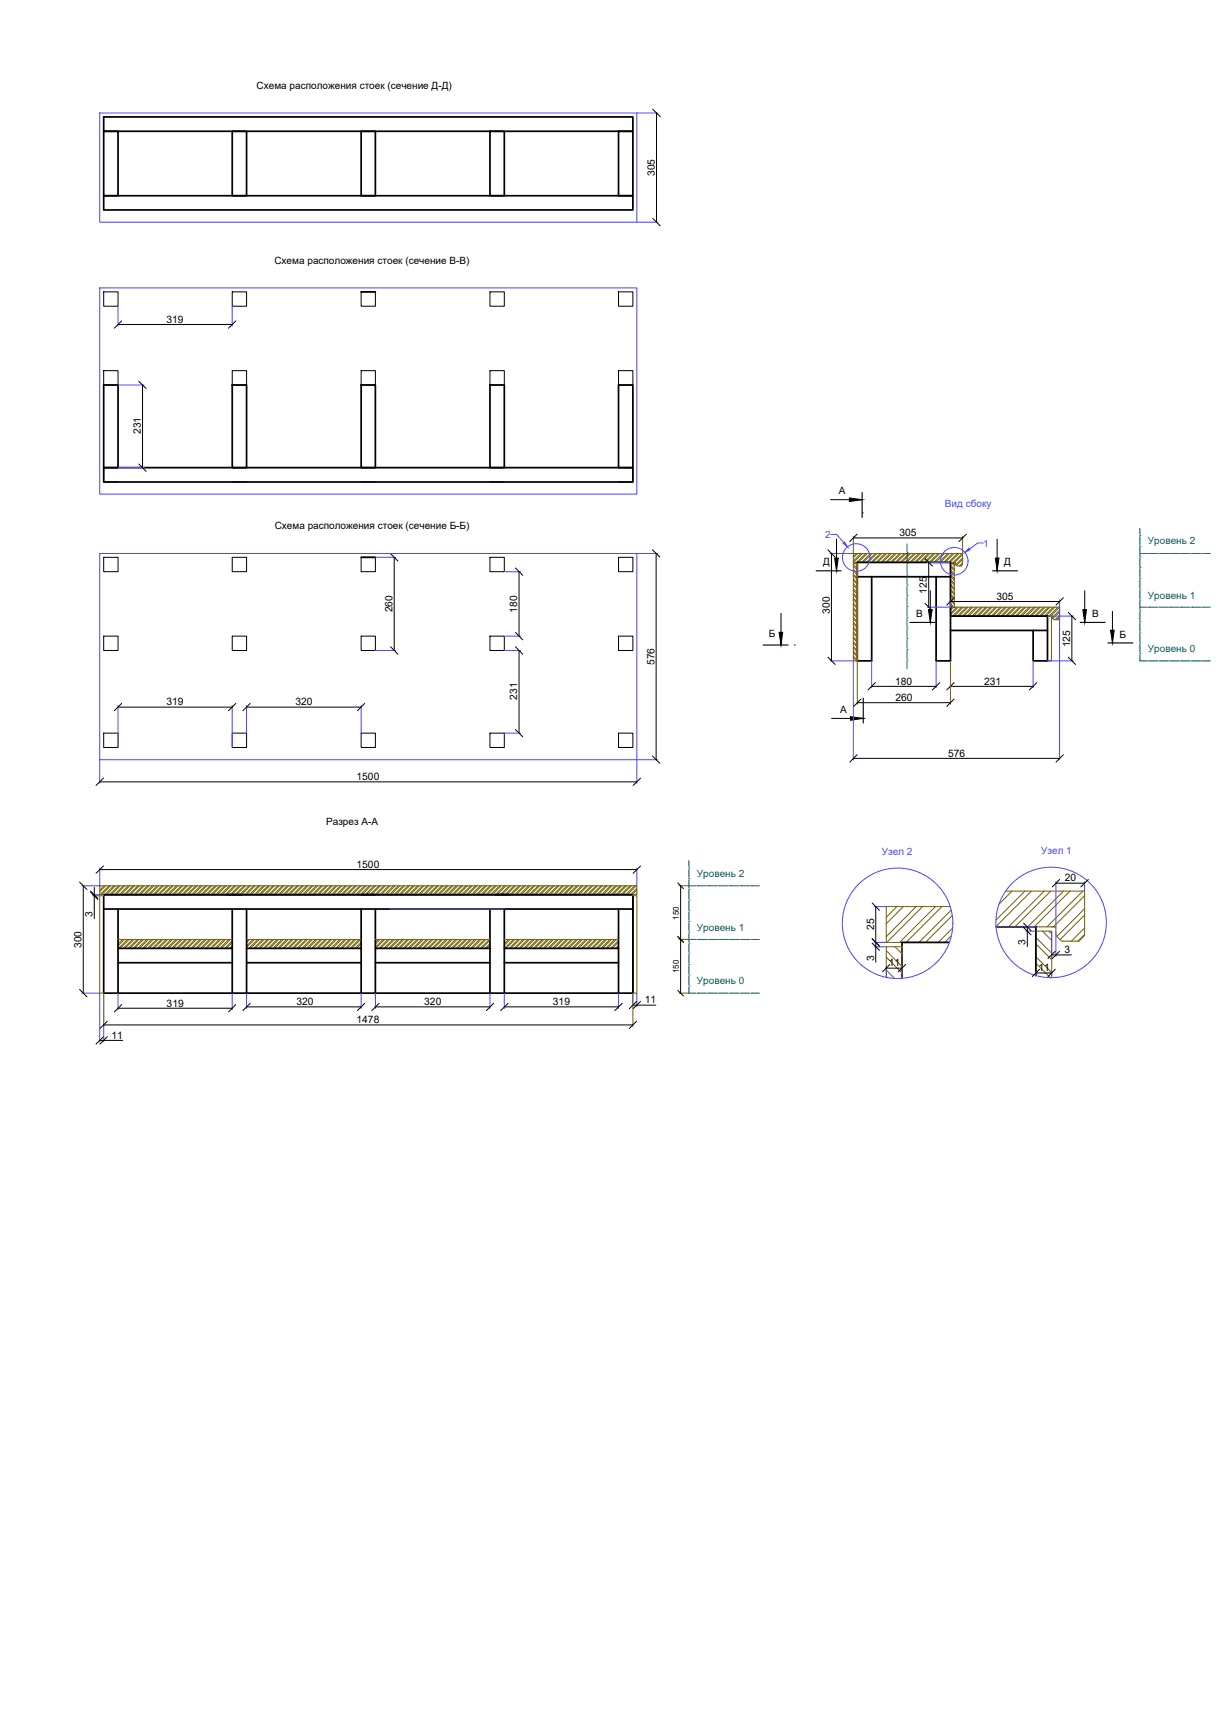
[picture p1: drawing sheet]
<svg xmlns="http://www.w3.org/2000/svg" width="420mm" height="594mm" viewBox="0 0 420 594" stroke-linecap="round" stroke-linejoin="round" font-family="sans-serif">
<g fill="none" stroke="#9d4f01" stroke-width=".34">
<path d="M292 198.7l1.3 1.3M292 197l1.3 1.4M292 195.4l1.3 1.3M292 193.7l1.3 1.4M292 199.8l1.3 1.3M292 198.1l1.3 1.4M292 196.5l1.3 1.3M292 194.8l1.3 1.4M292 193.2l1.3 1.3M292.7 192.8l.6 .6M293.3 192.8v.1M325.2 198.9l1.3 1.3"/>
<path d="M325.2 197.2l1.3 1.4M325.2 195.6l1.3 1.3M325.2 193.9l1.3 1.4M325.2 200l1.3 1.3M325.2 198.3l1.3 1.4M325.2 196.7l1.3 1.3M325.2 195l1.3 1.4M325.2 193.4l1.3 1.3M325.8 192.8l.7 .8M326.3 192.8l.2 .3M292 218.5l1.3 1.3M292 216.8l1.3 1.4"/>
<path d="M292 215.2l1.3 1.3M292 213.5l1.3 1.4M292 211.9l1.3 1.3M292 210.2l1.3 1.4M292 208.6l1.3 1.3M292 206.9l1.3 1.4M292 205.3l1.3 1.3M292 203.6l1.3 1.4M292 202l1.3 1.3M292 200.3l1.3 1.4M292 219.6l1.3 1.3M292 217.9l1.3 1.4"/>
<path d="M292 216.3l1.3 1.3M292 214.6l1.3 1.4M292 213l1.3 1.3M292 211.3l1.3 1.4M292 209.7l1.3 1.3M292 208l1.3 1.4M292 206.4l1.3 1.3M292 204.7l1.3 1.4M292 203.1l1.3 1.3M292 201.4l1.3 1.4M325.2 207.1l.6 .7M325.2 205.5l1.3 1.3"/>
<path d="M325.2 203.8l1.3 1.4M325.2 202.2l1.3 1.3M325.2 200.5l1.3 1.4M325.2 206.6l1.2 1.2M325.2 204.9l1.3 1.4M325.2 203.3l1.3 1.3M325.2 201.6l1.3 1.4M292 225.1l1.1 1.1M292 223.4l1.3 1.4M292 221.8l1.3 1.3M292 220.1l1.3 1.4M292 224.5l1.3 1.4"/>
<path d="M292 222.9l1.3 1.3M292 221.2l1.3 1.4M356.7 318.7l3.1 3.1M358.9 318.7l.9 .9M34.1 339.9h1.4M216.5 339.9h1.4M303.2 334.2l.4 .4M303.2 327.5l5.4 5.5M303.2 331.9l2.9 3M303.2 325.3l5.4 5.5M306.2 324l2.4 2.4M308.4 324l.2 .2"/>
<path d="M354.4 329.6l5 5M354.4 323l5.4 5.4M354.4 327.4l5.4 5.4M354.4 320.8l5.4 5.4"/>
</g>
<path d="M292 192.8h1.3v33.4h-1.3zM325.2 192.5v15.3h1.3v-15h-1.3M358.4 210.8h1.3v15.4h-1.3zM35.5 306.5h-1.4v33.4M216.5 306.2v.3h1.4v33.4M354.4 318.7h5.4v15.9M354.4 317.2v16.7M303.2 334.5v-10.5h5.4v10.8" fill="none" stroke="#9d4f01" stroke-width=".34"/>
<g fill="none" stroke="#6f6201" stroke-width=".34">
<path d="M292 183.6v5.7M292.9 189.4l-.9 .9M293.5 189.4l-1.5 1.5M294.6 189.4l-2.6 2.6M295.1 189.4l-3.1 3.1M296.2 189.4l-3.1 3.1M296.8 189.4l-3.1 3.1M297.9 189.4l-3.1 3.1M298.4 189.4l-3.1 3.1M299.5 189.4l-3.1 3.1M300.1 189.4l-3.1 3.1M301.2 189.4l-3.1 3.1"/>
<path d="M301.7 189.4l-3.1 3.1M302.8 189.4l-3.1 3.1M303.4 189.4l-3.1 3.1M304.5 189.4l-3.1 3.1M305 189.4l-3.1 3.1M306.1 189.4l-3.1 3.1M306.7 189.4l-3.1 3.1M307.8 189.4l-3.1 3.1M308.3 189.4l-3.1 3.1M309.4 189.4l-3.1 3.1M310 189.4l-3.1 3.1M311.1 189.4l-3.1 3.1"/>
<path d="M311.6 189.4l-3.1 3.1M312.7 189.4l-3.1 3.1M313.3 189.4l-3.1 3.1M314.4 189.4l-3.1 3.1M314.9 189.4l-3.1 3.1M316 189.4l-3.1 3.1M316.6 189.4l-3.1 3.1M317.7 189.4l-3.1 3.1M318.2 189.4l-3.1 3.1M319.3 189.4l-3.1 3.1M319.9 189.4l-3.1 3.1M321 189.4l-3.1 3.1"/>
<path d="M321.5 189.4l-3.1 3.1M322.6 189.4l-3.1 3.1M323.2 189.4l-3.1 3.1M324.3 189.4l-3.1 3.1M324.8 189.4l-3.1 3.1M325.9 189.4l-3.1 3.1M326.5 189.4l-3.1 3.1M327.6 189.4l-3.1 3.1M328.1 189.4l-3.1 3.1M329.2 189.4l-3.1 3.1M329.4 193.1l-.6 .6M329.4 191.4l-2.2 2.2"/>
<path d="M329.4 189.8l-2.7 2.7M329.4 192.5l-1.2 1.2M329.4 190.9l-2.4 2.4M329.4 183.6v5.7M325.7 207.8l-.5 .5M326.2 207.8l-1 1M327.3 207.8l-2.1 2.1M327.9 207.8l-2.7 2.7M329 207.8l-3.1 3M329.5 207.8l-3 3M330.6 207.8l-3 3M331.2 207.8l-3.1 3"/>
<path d="M332.3 207.8l-3.1 3M332.8 207.8l-3 3M333.9 207.8l-3 3M334.5 207.8l-3.1 3M335.6 207.8l-3.1 3M336.1 207.8l-3 3M337.2 207.8l-3 3M337.8 207.8l-3.1 3M338.9 207.8l-3.1 3M339.4 207.8l-3 3M340.5 207.8l-3 3M341.1 207.8l-3.1 3"/>
<path d="M342.2 207.8l-3.1 3M342.7 207.8l-3 3M343.8 207.8l-3 3M344.4 207.8l-3.1 3M345.5 207.8l-3.1 3M346 207.8l-3 3M347.1 207.8l-3 3M347.7 207.8l-3.1 3M348.8 207.8l-3.1 3M349.3 207.8l-3 3M350.4 207.8l-3 3M351 207.8l-3.1 3"/>
<path d="M352.1 207.8l-3.1 3M352.6 207.8l-3 3M353.7 207.8l-3 3M354.3 207.8l-3.1 3M355.4 207.8l-3.1 3M355.9 207.8l-3 3M357 207.8l-3 3M357.6 207.8l-3.1 3M358.7 207.8l-3.1 3M359.2 207.8l-3 3M360.3 207.8l-3 3M360.9 207.8l-3.1 3"/>
<path d="M362 207.8l-3.1 3M362.5 211l-.9 1.1M362.5 209.4l-2.2 2.3M362.5 207.8l-3 3M362.5 210.5l-1.5 1.6M362.5 208.8l-2.4 2.5M306.9 310.2l-3.7 3.7M309.1 310.2l-5.9 5.9M313.5 310.2l-10.3 10.3M315.7 310.2l-12.3 12.3M320.1 310.2l-12.3 12.3M322.3 310.2l-12.3 12.3"/>
<path d="M325.5 311.5l-11.1 11M325.8 313.3l-9.2 9.2M325.9 317.6l-4.9 4.9M346.3 304.9l-4.5 4.5M350.7 304.9l-10 10M352.9 304.9l-12.1 12.1M357.3 304.9l-12.2 12.3M359.5 304.9l-12.2 12.3M363.9 304.9l-12.3 12.3M366.1 304.9l-12.3 12.3M370.5 304.9l-12.3 12.3M371.1 319.8l-2.3 2.3"/>
<path d="M371.1 313.2l-8.4 8.3M371.1 306.5l-10.7 10.7M371.1 317.6l-4.5 4.5M371.1 311l-9.5 9.4M325.5 320.2l-2.3 2.3"/>
</g>
<g fill="none" stroke="#6f6201" stroke-width=".34">
<path d="M292 189.4h37.4v3.8l-.6 .5h-1.4l-.5-.5v-.7h-34.9zM326.5 192.5h.4M325.2 207.8h37.3v3.8l-.4 .5h-1.5l-.5-.5v-.8h-34.9zM359.7 210.8h.4M293.3 226.2v14.8M325.2 226.2v14.8M34.5 303.1l-.4 .4M35.5 306.2h-1.4v-3.1h183.8v3.1h-1.4M35.6 303.1l-1.5 1.5M36.2 303.1l-2.1 2.1M37.3 303.1l-3.1 3.1M37.8 303.1l-3 3.1"/>
<path d="M38.9 303.1l-3 3.1M39.5 303.1l-3.1 3.1M40.6 303.1l-3.1 3.1M41.1 303.1l-3 3.1M42.2 303.1l-3 3.1M42.8 303.1l-3.1 3.1M43.9 303.1l-3.1 3.1M44.4 303.1l-3 3.1M45.5 303.1l-3 3.1M46.1 303.1l-3.1 3.1M47.2 303.1l-3.1 3.1M47.7 303.1l-3 3.1"/>
<path d="M48.8 303.1l-3 3.1M49.4 303.1l-3.1 3.1M50.5 303.1l-3.1 3.1M51 303.1l-3 3.1M52.1 303.1l-3 3.1M52.7 303.1l-3.1 3.1M53.8 303.1l-3.1 3.1M54.3 303.1l-3 3.1M55.4 303.1l-3.1 3.1M56 303.1l-3.1 3.1M57.1 303.1l-3.1 3.1M57.6 303.1l-3.1 3.1"/>
<path d="M58.7 303.1l-3.1 3.1M59.3 303.1l-3.1 3.1M60.4 303.1l-3.1 3.1M60.9 303.1l-3.1 3.1M62 303.1l-3.1 3.1M62.6 303.1l-3.1 3.1M63.7 303.1l-3.1 3.1M64.2 303.1l-3.1 3.1M65.3 303.1l-3.1 3.1M65.9 303.1l-3.1 3.1M67 303.1l-3.1 3.1M67.5 303.1l-3.1 3.1"/>
<path d="M68.6 303.1l-3.1 3.1M69.2 303.1l-3.1 3.1M70.3 303.1l-3.1 3.1M70.8 303.1l-3.1 3.1M71.9 303.1l-3.1 3.1M72.5 303.1l-3.1 3.1M73.6 303.1l-3.1 3.1M74.1 303.1l-3.1 3.1M75.2 303.1l-3.1 3.1M75.8 303.1l-3.1 3.1M76.9 303.1l-3.1 3.1M77.4 303.1l-3.1 3.1"/>
<path d="M78.5 303.1l-3.1 3.1M79.1 303.1l-3.1 3.1M80.2 303.1l-3.1 3.1M80.7 303.1l-3.1 3.1M81.8 303.1l-3.1 3.1M82.4 303.1l-3.1 3.1M83.5 303.1l-3.1 3.1M84 303.1l-3.1 3.1M85.1 303.1l-3.1 3.1M85.7 303.1l-3.1 3.1M86.8 303.1l-3.1 3.1M87.3 303.1l-3.1 3.1"/>
<path d="M88.4 303.1l-3.1 3.1M89 303.1l-3.1 3.1M90.1 303.1l-3.1 3.1M90.6 303.1l-3.1 3.1M91.7 303.1l-3.1 3.1M92.2 303.1l-3 3.1M93.3 303.1l-3 3.1M93.9 303.1l-3.1 3.1M95 303.1l-3.1 3.1M95.5 303.1l-3 3.1M96.6 303.1l-3 3.1M97.2 303.1l-3.1 3.1"/>
<path d="M98.3 303.1l-3.1 3.1M98.8 303.1l-3 3.1M99.9 303.1l-3 3.1M100.5 303.1l-3 3.1M101.6 303.1l-3 3.1M102.2 303.1l-3.1 3.1M103.3 303.1l-3.1 3.1M103.8 303.1l-3 3.1M104.9 303.1l-3 3.1M105.5 303.1l-3.1 3.1M106.6 303.1l-3.1 3.1M107.1 303.1l-3 3.1"/>
<path d="M108.2 303.1l-3 3.1M108.8 303.1l-3.1 3.1M109.9 303.1l-3.1 3.1M110.4 303.1l-3 3.1M111.5 303.1l-3 3.1M112.1 303.1l-3.1 3.1M113.2 303.1l-3.1 3.1M113.7 303.1l-3 3.1M114.8 303.1l-3 3.1M115.4 303.1l-3.1 3.1M116.5 303.1l-3.1 3.1M117 303.1l-3 3.1"/>
<path d="M118.1 303.1l-3 3.1M118.7 303.1l-3.1 3.1M119.8 303.1l-3.1 3.1M120.3 303.1l-3 3.1M121.4 303.1l-3 3.1M122 303.1l-3.1 3.1M123.1 303.1l-3.1 3.1M123.6 303.1l-3 3.1M124.7 303.1l-3 3.1M125.3 303.1l-3.1 3.1M126.4 303.1l-3.1 3.1M126.9 303.1l-3 3.1"/>
<path d="M128 303.1l-3 3.1M128.6 303.1l-3.1 3.1M129.7 303.1l-3.1 3.1M130.2 303.1l-3 3.1M131.3 303.1l-3 3.1M131.9 303.1l-3.1 3.1M133 303.1l-3.1 3.1M133.5 303.1l-3 3.1M134.6 303.1l-3 3.1M135.2 303.1l-3.1 3.1M136.3 303.1l-3.1 3.1M136.8 303.1l-3 3.1"/>
<path d="M137.9 303.1l-3 3.1M138.5 303.1l-3.1 3.1M139.6 303.1l-3.1 3.1M140.1 303.1l-3 3.1M141.2 303.1l-3 3.1M141.8 303.1l-3.1 3.1M142.9 303.1l-3.1 3.1M143.4 303.1l-3 3.1M144.5 303.1l-3 3.1M145.1 303.1l-3.1 3.1M146.2 303.1l-3.1 3.1M146.7 303.1l-3 3.1"/>
<path d="M147.8 303.1l-3 3.1M148.4 303.1l-3.1 3.1M149.5 303.1l-3.1 3.1M150 303.1l-3 3.1M151.1 303.1l-3 3.1M151.7 303.1l-3.1 3.1M152.8 303.1l-3.1 3.1M153.3 303.1l-3 3.1M154.4 303.1l-3 3.1M155 303.1l-3.1 3.1M156.1 303.1l-3.1 3.1M156.6 303.1l-3.1 3.1"/>
<path d="M157.7 303.1l-3.1 3.1M158.3 303.1l-3.1 3.1M159.4 303.1l-3.1 3.1M159.9 303.1l-3.1 3.1M161 303.1l-3.1 3.1M161.6 303.1l-3.1 3.1M162.7 303.1l-3.1 3.1M163.2 303.1l-3.1 3.1M164.3 303.1l-3.1 3.1M164.9 303.1l-3.1 3.1M166 303.1l-3.1 3.1M166.5 303.1l-3.1 3.1"/>
<path d="M167.6 303.1l-3.1 3.1M168.2 303.1l-3.1 3.1M169.3 303.1l-3.1 3.1M169.8 303.1l-3 3.1M170.9 303.1l-3 3.1M171.5 303.1l-3.1 3.1M172.6 303.1l-3.1 3.1M173.1 303.1l-3 3.1M174.2 303.1l-3 3.1M174.8 303.1l-3.1 3.1M175.9 303.1l-3.1 3.1M176.4 303.1l-3 3.1"/>
<path d="M177.5 303.1l-3 3.1M178.1 303.1l-3.1 3.1M179.2 303.1l-3.1 3.1M179.7 303.1l-3 3.1M180.8 303.1l-3 3.1M181.4 303.1l-3.1 3.1M182.5 303.1l-3.1 3.1M183 303.1l-3 3.1M184.1 303.1l-3 3.1M184.7 303.1l-3.1 3.1M185.8 303.1l-3.1 3.1M186.4 303.1l-3.1 3.1"/>
<path d="M187.5 303.1l-3.1 3.1M188 303.1l-3.1 3.1M189.1 303.1l-3.1 3.1M189.7 303.1l-3.1 3.1M190.8 303.1l-3.1 3.1M191.3 303.1l-3.1 3.1M192.4 303.1l-3.1 3.1M192.9 303.1l-3 3.1M194 303.1l-3 3.1M194.6 303.1l-3.1 3.1M195.7 303.1l-3.1 3.1M196.2 303.1l-3 3.1"/>
<path d="M197.3 303.1l-3 3.1M197.9 303.1l-3.1 3.1M199 303.1l-3.1 3.1M199.5 303.1l-3 3.1M200.6 303.1l-3 3.1M201.2 303.1l-3.1 3.1M202.3 303.1l-3.1 3.1M202.8 303.1l-3 3.1M203.9 303.1l-3 3.1M204.5 303.1l-3.1 3.1M205.6 303.1l-3.1 3.1M206.1 303.1l-3 3.1"/>
<path d="M207.2 303.1l-3 3.1M207.8 303.1l-3.1 3.1M208.9 303.1l-3.1 3.1M209.4 303.1l-3 3.1M210.5 303.1l-3 3.1M211.1 303.1l-3.1 3.1M212.2 303.1l-3.1 3.1M212.7 303.1l-3 3.1M213.8 303.1l-3 3.1M214.4 303.1l-3.1 3.1M215.5 303.1l-3.1 3.1M216 303.1l-3 3.1"/>
<path d="M217.1 303.1l-3 3.1M217.7 303.1l-3.1 3.1M217.9 304.6l-1.6 1.6M217.9 305.7l-.5 .5M217.9 304l-2.2 2.2M232.3 303.1h3.3M325.1 310.2h-21.9v12.3h21.6M344.1 304.9h27v15.2l-2 2h-5.8l-2-2v-2.9h-20.5M35.5 340v11.3M40.4 321.5h39.1M40.9 321.5l-.5 .5M42 321.5l-1.6 1.6"/>
<path d="M42.5 321.5l-2.1 2.2M43.6 321.5l-3 3M44.2 321.5l-3.1 3M45.3 321.5l-3.1 3M45.8 321.5l-3 3M46.9 321.5l-3 3M47.5 321.5l-3.1 3M48.6 321.5l-3.1 3M49.1 321.5l-3 3M50.2 321.5l-3 3M50.8 321.5l-3.1 3M51.9 321.5l-3.1 3"/>
<path d="M52.5 321.5l-3.1 3M53.6 321.5l-3.1 3M54.1 321.5l-3.1 3M55.2 321.5l-3.1 3M55.8 321.5l-3.1 3M56.9 321.5l-3.1 3M57.4 321.5l-3.1 3M58.5 321.5l-3.1 3M59.1 321.5l-3.1 3M60.2 321.5l-3.1 3M60.7 321.5l-3.1 3M61.8 321.5l-3.1 3"/>
<path d="M62.3 321.5l-3 3M63.4 321.5l-3 3M64 321.5l-3.1 3M65.1 321.5l-3.1 3M65.6 321.5l-3 3M66.7 321.5l-3 3M67.3 321.5l-3.1 3M68.4 321.5l-3.1 3M68.9 321.5l-3 3M70 321.5l-3 3M70.6 321.5l-3.1 3M71.7 321.5l-3.1 3"/>
<path d="M72.2 321.5l-3 3M73.3 321.5l-3 3M73.9 321.5l-3.1 3M75 321.5l-3.1 3M75.5 321.5l-3 3M76.6 321.5l-3 3M77.2 321.5l-3.1 3M78.3 321.5l-3.1 3M78.8 321.5l-3 3M79.5 324.2l-.4 .3M79.5 322.6l-2.1 1.9M79.5 323.7l-1 .8"/>
<path d="M79.5 322l-2.6 2.5M84.4 321.5h39.2M84.9 321.5l-.5 .5M85.4 321.5l-1 1.1M86.5 321.5l-2.1 2.2M87.1 321.5l-2.7 2.7M88.2 321.5l-3.1 3M88.7 321.5l-3 3M89.8 321.5l-3 3M90.4 321.5l-3.1 3M91.5 321.5l-3.1 3M92 321.5l-3 3"/>
<path d="M93.1 321.5l-3 3M93.7 321.5l-3.1 3M94.8 321.5l-3.1 3M95.3 321.5l-3 3M96.4 321.5l-3 3M97 321.5l-3.1 3M98.1 321.5l-3.1 3M98.6 321.5l-3 3M99.7 321.5l-3 3M100.3 321.5l-3.1 3M101.4 321.5l-3.1 3M101.9 321.5l-3 3"/>
<path d="M103 321.5l-3 3M103.6 321.5l-3.1 3M104.7 321.5l-3.1 3M105.2 321.5l-3 3M106.3 321.5l-3 3M106.9 321.5l-3.1 3M108 321.5l-3.1 3M108.5 321.5l-3 3M109.6 321.5l-3 3M110.2 321.5l-3.1 3M111.3 321.5l-3.1 3M111.8 321.5l-3 3"/>
<path d="M112.9 321.5l-3 3M113.5 321.5l-3.1 3M114.6 321.5l-3.1 3M115.1 321.5l-3 3M116.2 321.5l-3 3M116.8 321.5l-3.1 3M117.9 321.5l-3 3M118.4 321.5l-3 3M119.5 321.5l-3 3M120.1 321.5l-3 3M121.2 321.5l-3 3M121.8 321.5l-3.1 3"/>
<path d="M122.9 321.5l-3.1 3M123.4 321.5l-3 3M123.6 323l-1.6 1.5M123.6 324.1l-.5 .4M123.6 322.4l-2.1 2.1M128.4 321.5h39.2M129.5 321.5l-1.1 1M130 321.5l-1.6 1.5M131.1 321.5l-2.7 2.6M131.7 321.5l-3.1 3M132.8 321.5l-3.1 3M133.3 321.5l-3.1 3"/>
<path d="M134.4 321.5l-3.1 3M135 321.5l-3.1 3M136.1 321.5l-3.1 3M136.6 321.5l-3.1 3M137.7 321.5l-3.1 3M138.3 321.5l-3.1 3M139.4 321.5l-3.1 3M139.9 321.5l-3.1 3M141 321.5l-3.1 3M141.6 321.5l-3.1 3M142.7 321.5l-3.1 3M143.2 321.5l-3.1 3"/>
<path d="M144.3 321.5l-3.1 3M144.9 321.5l-3.1 3M146 321.5l-3.1 3M146.5 321.5l-3.1 3M147.6 321.5l-3.1 3M148.2 321.5l-3.1 3M149.3 321.5l-3.1 3M149.8 321.5l-3.1 3M150.9 321.5l-3.1 3M151.5 321.5l-3.1 3M152.6 321.5l-3.1 3M153.1 321.5l-3.1 3"/>
<path d="M154.2 321.5l-3.1 3M154.8 321.5l-3.1 3M155.9 321.5l-3.1 3M156.4 321.5l-3.1 3M157.5 321.5l-3.1 3M158.1 321.5l-3.1 3M159.2 321.5l-3.1 3M159.7 321.5l-3.1 3M160.8 321.5l-3.1 3M161.4 321.5l-3.1 3M162.4 321.5l-3 3M163 321.5l-3.1 3"/>
<path d="M164.1 321.5l-3.1 3M164.6 321.5l-3 3M165.7 321.5l-3 3M166.3 321.5l-3.1 3M167.4 321.5l-3.1 3M167.6 324.5h.1M167.6 323.4l-1.1 1.1M167.6 321.8l-2.7 2.7M167.6 322.9l-1.6 1.6M172.6 321.5h39M172.9 321.5l-.3 .3M174 321.5l-1.4 1.4"/>
<path d="M174.5 321.5l-1.9 2M175.6 321.5l-3 3M176.2 321.5l-3.1 3M177.3 321.5l-3.1 3M177.8 321.5l-3 3M178.9 321.5l-3 3M179.5 321.5l-3.1 3M180.6 321.5l-3.1 3M181.1 321.5l-3 3M182.2 321.5l-3 3M182.8 321.5l-3.1 3M183.9 321.5l-3.1 3"/>
<path d="M184.4 321.5l-3 3M185.5 321.5l-3 3M186.1 321.5l-3.1 3M187.2 321.5l-3.1 3M187.7 321.5l-3 3M188.8 321.5l-3 3M189.4 321.5l-3 3M190.5 321.5l-3 3M191.1 321.5l-3.1 3M192.2 321.5l-3.1 3M192.7 321.5l-3 3M193.8 321.5l-3 3"/>
<path d="M194.4 321.5l-3.1 3M195.5 321.5l-3.1 3M196 321.5l-3 3M197.1 321.5l-3 3M197.7 321.5l-3.1 3M198.8 321.5l-3.1 3M199.3 321.5l-3 3M200.4 321.5l-3 3M201 321.5l-3.1 3M202.1 321.5l-3.1 3M202.6 321.5l-3 3M203.7 321.5l-3 3"/>
<path d="M204.3 321.5l-3.1 3M205.4 321.5l-3.1 3M205.9 321.5l-3 3M207 321.5l-3 3M207.6 321.5l-3.1 3M208.7 321.5l-3.1 3M209.2 321.5l-3 3M210.3 321.5l-3 3M210.9 321.5l-3.1 3M211.6 324l-.5 .5M211.6 322.4l-2.1 2.1M211.6 323.5l-1 1"/>
<path d="M211.6 321.8l-2.7 2.7M216.5 340v11.3M232.3 321.5h3.3M232.3 339.9h3.3"/>
</g>
<g fill="none" stroke="#000" stroke-width=".59">
<path d="M35.5 44.9h4.9v22.1h-4.9zM35.5 40h181v4.9h-181zM79.5 44.9h4.9v22.1h-4.9zM123.6 44.9h4.8v22.1h-4.8zM167.6 44.9h5v22.1h-5zM211.6 44.9h4.9v22.1h-4.9zM35.5 67h181v4.9h-181zM123.6 99.9h4.8M35.5 131.8h4.9v28.2h-4.9zM79.5 131.8h4.9v28.2h-4.9zM123.6 131.8h4.8v28.2h-4.8zM167.6 131.8h5v28.2h-5z"/>
<path d="M211.6 131.8h4.9v28.2h-4.9zM35.5 160h181v4.9h-181zM123.6 190.7h4.8M293.3 197.4h31.9M298.2 197.4v28.8h-4.9v-33.7h31.9v33.7h-4.9v-28.8M325.2 210.8h33.2v15.4h-4.9v-10.5M325.2 215.7h33.2M35.5 306.2h181v33.7h-181zM35.5 306.2h181v33.7M35.5 311.1h181M40.4 311.1v28.8M79.5 311.1v28.8"/>
<path d="M84.4 311.1v28.8M123.6 311.1v28.8M128.4 311.1v28.8M167.6 311.1v28.8M172.6 311.1v28.8M211.6 311.1v28.8M340.8 317.2h13.6v16.7M40.4 324.5h39.1M40.4 329.5h39.1M84.4 324.5h39.2M84.4 329.5h39.2M128.4 324.5h39.2"/>
<path d="M128.4 329.5h39.2M172.6 324.5h39M172.6 329.5h39M324.8 322.5h-16.2v12.3"/>
</g>
<g fill="none" stroke="#00605c" stroke-width=".34">
<path d="M310.3 189.1h.1M310.3 192.8h.1M310.3 196.5h.1M310.3 186.2v2.6M310.3 189.5v3M310.3 193.2v2.9M310.3 196.9v2.9M390 183.3h.1M390 187h.1M390 190.6h.1M390 194.3h.1M390 198h.1"/>
<path d="M390 180.8v2.1M390 183.6v3M390 187.3v3M390 191v2.9M390 194.7v2.9M390 198.3v3M390 189.4h2.5M392.9 189.4h.1M393.2 189.4h3M396.5 189.4h.1M396.9 189.4h2.9M400.2 189.4h.1"/>
<path d="M400.6 189.4h2.9M403.9 189.4h.1M404.2 189.4h3M407.6 189.4h.1M407.9 189.4h3M411.2 189.4h.1M411.6 189.4h2.5M310.3 200.2h.1M310.3 203.8h.1M310.3 207.5h.1M310.3 211.2h.1M310.3 214.9h.1"/>
<path d="M310.3 218.5h.1M310.3 200.5v3M310.3 204.2v3M310.3 207.9v2.9M310.3 211.6v2.9M310.3 215.2v3M310.3 218.9v2.9M390 201.6h.1M390 205.3h.1M390 209h.1M390 212.7h.1M390 216.3h.1"/>
<path d="M390 202v2.9M390 205.7v2.9M390 209.4v2.9M390 213v3M390 216.7v2.9M390 207.8h2.5M392.9 207.8h.1M393.2 207.8h3M396.5 207.8h.1M396.9 207.8h2.9M400.2 207.8h.1M400.6 207.8h2.9"/>
<path d="M403.9 207.8h.1M404.2 207.8h3M407.6 207.8h.1M407.9 207.8h3M411.2 207.8h.1M411.6 207.8h2.5M310.3 222.2h.1M310.3 225.9h.1M310.3 222.6v2.9M310.3 226.2v2.7M390 220h.1M390 223.7h.1"/>
<path d="M390 220.4v2.9M390 224.1v2.1h2.5M392.9 226.2h.1M393.2 226.2h3M396.5 226.2h.1M396.9 226.2h2.9M400.2 226.2h.1M400.6 226.2h2.9M403.9 226.2h.1M404.2 226.2h3M407.6 226.2h.1M407.9 226.2h3"/>
<path d="M411.2 226.2h.1M411.6 226.2h2.5M235.7 297h.1M235.7 294.5v2.1M235.7 297.4v2.9M235.7 300.7h.1M235.7 304.3h.1M235.7 308h.1M235.7 311.7h.1M235.7 315.4h.1M235.7 319h.1M235.7 301v3"/>
<path d="M235.7 304.7v3M235.7 308.4v2.9M235.7 312.1v2.9M235.7 315.7v3M235.7 319.4v2.9M235.7 303.1h2.5M238.6 303.1h.1M238.9 303.1h3M242.2 303.1h.1M242.6 303.1h3M245.9 303.1h.1M246.3 303.1h2.9"/>
<path d="M249.6 303.1h.1M250 303.1h2.9M253.3 303.1h.1M253.7 303.1h2.9M257 303.1h.1M257.3 303.1h2.5M235.7 322.7h.1M235.7 326.4h.1M235.7 330.1h.1M235.7 333.7h.1M235.7 337.4h.1M235.7 323.1v2.9"/>
<path d="M235.7 326.7v3M235.7 330.4v3M235.7 334.1v2.9M235.7 337.8v2.1h2.5M235.7 321.5h2.5M238.6 321.5h.1M238.6 339.9h.1M238.9 321.5h3M238.9 339.9h3M242.2 321.5h.1M242.2 339.9h.1M242.6 321.5h3"/>
<path d="M242.6 339.9h3M245.9 321.5h.1M245.9 339.9h.1M246.3 321.5h2.9M246.3 339.9h2.9M249.6 321.5h.1M249.6 339.9h.1M250 321.5h2.9M250 339.9h2.9M253.3 321.5h.1M253.3 339.9h.1M253.7 321.5h2.9"/>
<path d="M253.7 339.9h2.9M257 321.5h.1M257 339.9h.1M257.3 321.5h2.5M257.3 339.9h2.5"/>
</g>
<g fill="none" stroke="#4747ff" stroke-width=".34">
<path d="M34.1 38.7h183.8v37.3h-183.8zM218 38.7h7.1M218 76h7.1M34.1 98.5h183.8v70.6h-183.8zM40.4 104.9v6.7M79.5 104.9v6.7M40.4 131.8h8.9M40.4 160h8.9M34.1 189.4h183.8v70.6h-183.8zM128.5 190.7h6.9M172.6 195.6h5.5M218 189.4h7"/>
<path d="M284 189.4h7.9M284.3 182.9h2l2.4 2.8M317.2 192.5h7.9M336.5 185.8h-2l-2.8 2.1M172.6 217.7h5.5M317.2 207.8h7.9M325.2 205.3v2.4M358.5 210.8h8.8M362.5 205.3v2.4M362.5 207.8v52.3M128.5 222.6h6.9M172.6 222.6h5.5"/>
<path d="M284 226.2h7.9M292 226.2v33.9M298.2 226.2v9.2M320.3 226.2v9.2M325.2 226.2v9.2M353.5 226.2v9.2M358.4 226.2h8.9M40.4 241.4v14.3M79.5 241.4v14.3M84.4 241.4v9.4M123.6 241.4v9.4M172.6 250.9h5.5"/>
<path d="M218 260h7M34.1 260v8.1M217.9 260v8.1M34.1 297.1v5.9M217.9 297.1v5.9M28 303.1h6M31.7 306.2h2.3M31.7 306.5h2.3M133.3 311.1h39.3M299.1 310.2h4M340.8 317.2h13.5M351 318.7h3.3"/>
<path d="M359.8 318.7v8.6M361.3 301.7v15.4M361.3 318.7v8.6M371.1 301.7v3.2M28 339.9h6M34.1 340v16.5M35.5 340v16.5M40.4 340v5.5M79.5 340v5.5M84.4 340v5.1M123.6 340v5.1M128.4 340v5.1"/>
<path d="M167.6 340v5.1M172.6 340v5.1M211.6 340v5.1M216.5 340v4.5M217.9 340v4.5M299.1 322.5h4M299.1 324h4M303.2 330.8v3.6M308.6 330.8v3.9M354.4 332.5v1.3M359.8 332.5v1.4"/>
<circle cx="293" cy="190.8" r="4.7"/>
<circle cx="326.5" cy="192.1" r="4.7"/>
<circle cx="307.1" cy="316" r="18.9"/>
<circle cx="359.6" cy="315.7" r="18.9"/>
</g>
<g fill="none" stroke="#000" stroke-width=".34">
<path d="M223.4 37.4l2.5 2.5M224.6 38.7v37.3M223.4 74.8l2.5 2.5M40.4 111.1h39.1M41.6 109.8l-2.5 2.5M80.7 109.8l-2.5 2.5M47.5 130.5l2.5 2.5M48.8 131.8v28.2M47.5 158.8l2.5 2.5M284.1 171h10.9M295 175.5h.1M133.6 189.5l2.5 2.5"/>
<path d="M134.9 190.7v31.9M176.4 194.4l2.5 2.5M177.6 195.6v22.1M223.2 188.1l2.6 2.5M224.5 189.4v70.6M283.3 188.1l2.4 2.5M284.5 189.4v36.8M286.2 195.3h.1M286.2 184.5v10.8M316.5 191.2l2.5 2.5M317.8 192.5v15.3M341.2 195.3h.1"/>
<path d="M341.2 184.5v10.8M176.4 216.4l2.5 2.6M267.2 209.9v10.8M316.5 206.5l2.5 2.5M318.3 213h.1M318.3 202.2v10.8M325.2 205.8h37.3M326.4 204.6l-2.5 2.5M363.8 204.6l-2.5 2.5M365.5 209.6l2.5 2.5M366.7 210.8v15.4M371.1 213h.1"/>
<path d="M371.1 202.2v10.8M380.6 209.2v10.8M133.6 221.3l2.5 2.6M176.4 221.3l2.5 2.6M177.6 222.6v28.3M271.7 220.7h.1M283.3 224.9l2.4 2.5M298.2 234.9h22.1M299.5 233.6l-2.5 2.5M321.6 233.6l-2.6 2.5M325.2 234.9h28.3M326.4 233.6l-2.5 2.5"/>
<path d="M354.8 233.6l-2.6 2.5M365.5 224.9l2.5 2.5M380.6 220h.1M40.4 242h39.1M41.6 240.7l-2.5 2.5M80.7 240.7l-2.5 2.5M84.4 242h39.2M85.6 240.7l-2.5 2.5M124.8 240.7l-2.5 2.5M176.4 249.7l2.5 2.5M223.2 258.7l2.6 2.5M284.5 245.8h10.9"/>
<path d="M292 259.5h70.5M293.2 258.3l-2.5 2.5M295.4 245.8h.1M363.8 258.3l-2.5 2.5M34.1 267.6h183.8M35.4 266.3l-2.5 2.5M219.2 266.3l-2.6 2.5M34.1 297.6h183.8M35.4 296.3l-2.5 2.5M219.2 296.3l-2.6 2.5M27.2 301.9l2.6 2.5M28.5 303.1v36.8"/>
<path d="M31 304.9l2.5 2.5M31 305.3l2.5 2.5M32.3 303.7v10.6M298.4 309l2.5 2.5M299.6 310.2v19.1M350.2 315.9l2.6 2.5M350.2 317.4l2.6 2.5M351.5 317.2v6.7M361.3 302.2h9.8M362.5 301l-2.5 2.5M372.4 301l-2.6 2.5M27.2 338.6l2.6 2.5"/>
<path d="M298.4 321.2l2.5 2.6M298.4 322.7l2.5 2.5M303.2 331.3h5.4M304.5 330l-2.5 2.5M309.9 330l-2.6 2.5M354.4 333h5.4M355.7 331.7l-2.5 2.5M359.8 326.8h6.8M361.1 325.5l-2.5 2.5M361.1 331.7l-2.5 2.5M362.5 325.5l-2.5 2.5M34.1 356h7.9"/>
<path d="M35.4 354.8l-2.5 2.5M36.7 354.8l-2.5 2.5M40.4 345h39.1M41.6 343.8l-2.5 2.5M80.7 343.8l-2.5 2.5M84.4 344.6h39.2M85.6 343.3l-2.5 2.5M124.8 343.3l-2.5 2.5M128.4 344.6h39.2M129.7 343.3l-2.5 2.5M168.9 343.3l-2.5 2.5M172.6 344.6h39"/>
<path d="M173.8 343.3l-2.5 2.5M212.9 343.3l-2.5 2.5M216.5 344h7.9M217.8 342.7l-2.5 2.5M219.2 342.7l-2.6 2.5"/>
</g>
<path d="M292 184.1h37.4M293.2 182.8l-2.5 2.5M330.6 182.8l-2.5 2.5" fill="none" stroke="#000" stroke-width=".34"/>
<g fill="#4747ff" stroke="#4747ff" stroke-width=".34">
<path d="M330.1 189l1.4-1.4 .4 .5z"/>
<path d="M288.5 185.9l.4-.4 1.1 1.7z"/>
</g>
<path d="M295 168.5v8.6M279.2 195.3h8.6M339.6 195.3h8.5M311.3 213h8.6M369.6 213h8.5M261.1 220.7h8.6M295.4 238.9v8.6M379.1 220h8.5" fill="none" stroke="#000" stroke-width=".38"/>
<path d="M290.6 170.4l4.4 .6-4.4 .6zM285.6 191h1.2l-.6 4.3zM340.6 191h1.2l-.6 4.3zM317.7 208.6h1.2l-.6 4.4zM370.5 208.6h1.2l-.6 4.4zM266.6 216.4h1.2l-.6 4.3zM380 215.7h1.2l-.6 4.3zM291 245.3l4.4 .5-4.4 .7z" fill="#000" stroke="#000" stroke-width=".34"/>
<!-- layer: 0 -->
<g fill="none" stroke="#000" stroke-width=".34">
<path d="M35.5 99.9h4.9v4.9h-4.9zM79.5 99.9h4.9v4.9h-4.9zM123.6 99.9h4.8v4.9h-4.8zM167.6 99.9h5v4.9h-5zM211.6 99.9h4.9v4.9h-4.9zM35.5 126.8h4.9v5h-4.9zM79.5 126.8h4.9v5h-4.9zM123.6 126.8h4.8v5h-4.8zM167.6 126.8h5v5h-5zM211.6 126.8h4.9v5h-4.9zM40.4 160h-4.9v4.9h4.9M79.5 164.9h4.9"/>
<path d="M79.5 160h4.9M123.6 164.9h4.8M123.6 160h4.8M167.6 164.9h5M167.6 160h5M211.6 160h4.9v4.9h-4.9M35.5 190.7h4.9v4.9h-4.9zM79.5 190.7h4.9v4.9h-4.9zM123.6 190.7h4.8v4.9h-4.8zM167.6 190.7h5v4.9h-5zM211.6 190.7h4.9v4.9h-4.9zM35.5 217.7h4.9v4.9h-4.9z"/>
<path d="M79.5 217.7h4.9v4.9h-4.9zM123.6 217.7h4.8v4.9h-4.8zM167.6 217.7h5v4.9h-5zM211.6 217.7h4.9v4.9h-4.9zM35.5 250.9h4.9v4.9h-4.9zM79.5 250.9h4.9v4.9h-4.9zM123.6 250.9h4.8v4.9h-4.8zM167.6 250.9h5v4.9h-5zM211.6 250.9h4.9v4.9h-4.9z"/>
</g>
<path d="M294.6 239.2l-2.5 2.5M326.4 239.2l-2.5 2.5M293.3 240.5h31.9M231.9 302.1l1.9 2M232.9 303.1v36.8M231.9 320.5l1.9 2M231.9 338.9l1.9 1.9M35.5 350.7h181M36.7 349.5l-2.5 2.5M217.8 349.5l-2.5 2.5" fill="none" stroke="#000" stroke-width=".34"/>
<g font-size="3.5">
<text x="224" y="60.3" transform="rotate(-90 224 60.3)">305</text>
<text x="57" y="110.5">319</text>
<text x="48.1" y="148.6" transform="rotate(-90 48.1 148.6)">231</text>
<text x="307.7" y="183.5">305</text>
<text x="317.2" y="203.2" transform="rotate(-90 317.2 203.2)">125</text>
<text x="134.3" y="209.6" transform="rotate(-90 134.3 209.6)">260</text>
<text x="177" y="209.7" transform="rotate(-90 177 209.7)">180</text>
<text x="283.9" y="210" transform="rotate(-90 283.9 210)">300</text>
<text x="341" y="205.2">305</text>
<text x="366.1" y="221.5" transform="rotate(-90 366.1 221.5)">125</text>
<text x="223.9" y="227.6" transform="rotate(-90 223.9 227.6)">576</text>
<text x="177" y="239.4" transform="rotate(-90 177 239.4)">231</text>
<text x="306.2" y="234.2">180</text>
<text x="306.4" y="239.9">260</text>
<text x="336.7" y="234.2">231</text>
<text x="57" y="241.4">319</text>
<text x="101" y="241.4">320</text>
<text x="324.4" y="258.9">576</text>
<text x="122" y="266.9">1500</text>
<text x="122" y="297">1500</text>
<text x="364.3" y="301.6">20</text>
<text x="31.6" y="313.9" transform="rotate(-90 31.6 313.9)">3</text>
<text x="299" y="318.3" transform="rotate(-90 299 318.3)">25</text>
<text x="350.9" y="323.5" transform="rotate(-90 350.9 323.5)">3</text>
<text x="27.9" y="324.4" transform="rotate(-90 27.9 324.4)">300</text>
<text x="299" y="328.9" transform="rotate(-90 299 328.9)">3</text>
<text x="364.2" y="326.2">3</text>
<text x="304.1" y="330.7">11</text>
<text x="355.3" y="332.4">11</text>
<text x="57" y="344.4">319</text>
<text x="101.5" y="344">320</text>
<text x="145.2" y="344">320</text>
<text x="189.2" y="344">319</text>
<text x="220.6" y="343.4">11</text>
<text x="122" y="350.1">1478</text>
<text x="38.1" y="355.5">11</text>
</g>
<g font-size="3.4">
<text x="87.8" y="30.4">Схема расположения стоек (сечение Д-Д)</text>
<text x="93.9" y="90.2">Схема расположения стоек (сечение В-В)</text>
<text x="287.1" y="169.1">А</text>
<text x="94" y="181.1">Схема расположения стоек (сечение Б-Б)</text>
<text x="281.6" y="193.5">Д</text>
<text x="343.6" y="193.5">Д</text>
<text x="313.4" y="211.2">В</text>
<text x="373.6" y="211.2">В</text>
<text x="263" y="218.1">Б</text>
<text x="383.1" y="218.2">Б</text>
<text x="287.5" y="243.9">А</text>
<text x="111.6" y="282.5">Разрез А-А</text>
</g>
<g font-size="3.4" fill="#4747ff">
<text x="323.3" y="173.5">Вид сбоку</text>
<text x="282.4" y="184.1">2</text>
<text x="336.3" y="187">1</text>
<text x="301.7" y="292.7">Узел 2</text>
<text x="356.2" y="292.2">Узел 1</text>
</g>
<g font-size="3.4" fill="#00605c">
<text x="392.8" y="186.3">Уровень 2</text>
<text x="392.8" y="204.9">Уровень 1</text>
<text x="392.8" y="223">Уровень 0</text>
<text x="238.5" y="300">Уровень 2</text>
<text x="238.5" y="318.6">Уровень 1</text>
<text x="238.5" y="336.7">Уровень 0</text>
</g>
<g font-size="2.7">
<text x="232.3" y="314.7" transform="rotate(-90 232.3 314.7)">150</text>
<text x="232.3" y="333.1" transform="rotate(-90 232.3 333.1)">150</text>
</g>
</svg>
